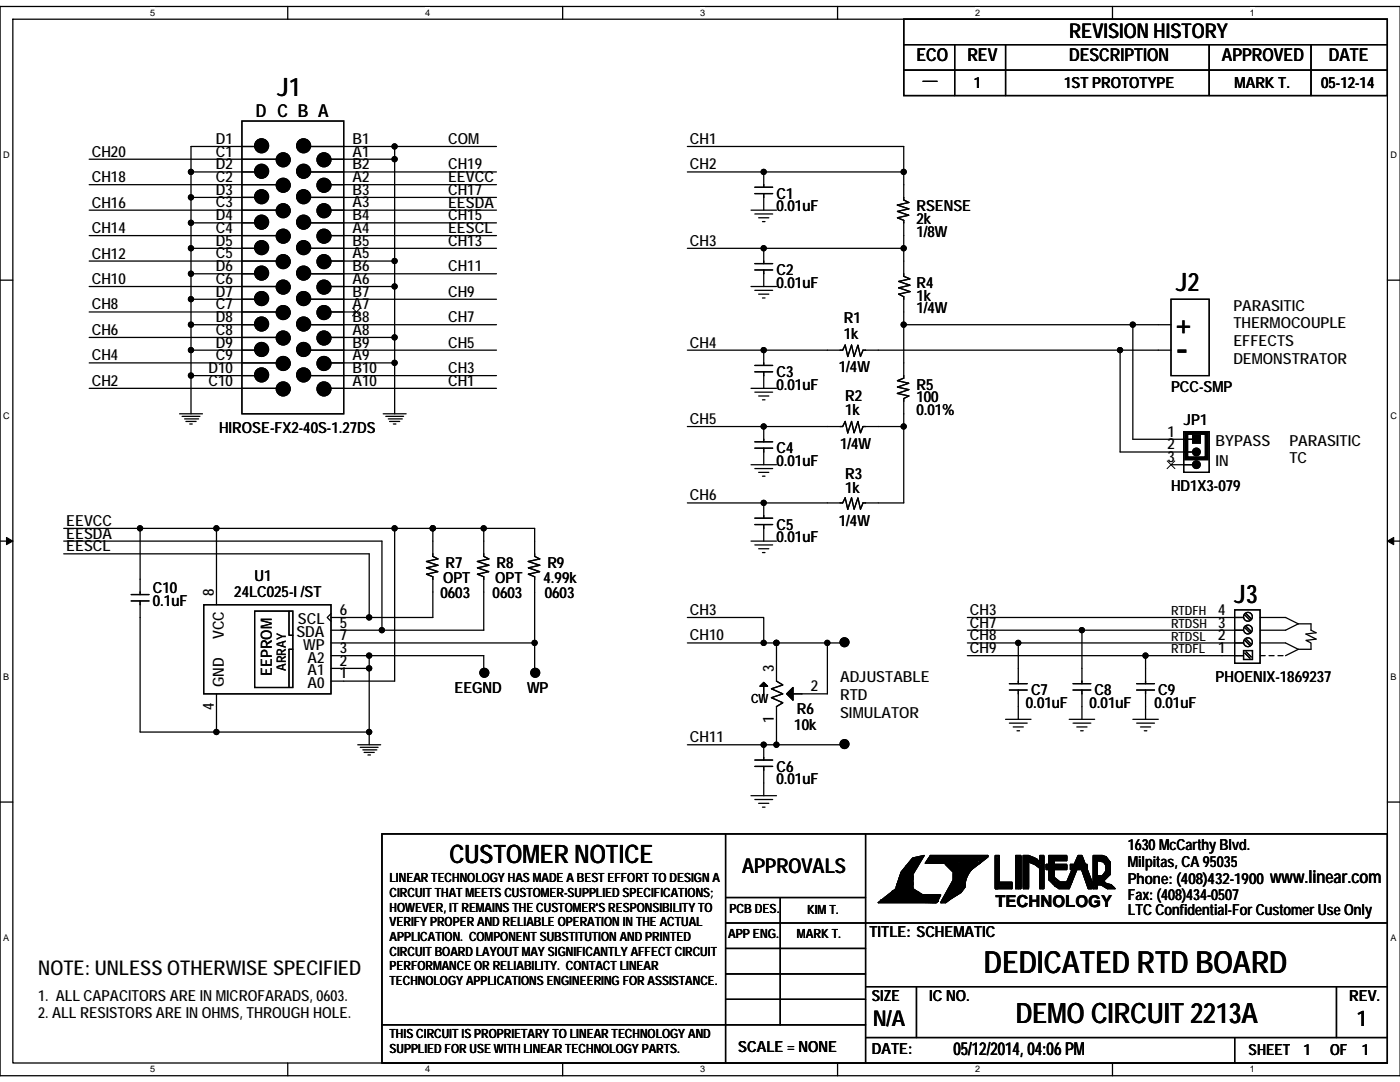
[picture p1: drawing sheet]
<svg xmlns="http://www.w3.org/2000/svg" width="279mm" height="216mm" viewBox="0 0 279 216" stroke-linecap="round" stroke-linejoin="round" font-family="sans-serif">
<path d="M0 1.3h279.4v213.4h-279.4zM2.6 3.8h274.3v208.3h-274.3z" fill="none" stroke="#000" stroke-width=".25"/>
<g fill="#fff">
<path d="M30 1.5h1v2.1h-1z"/>
<path d="M30 212.4h1v2h-1z"/>
</g>
<path d="M57.4 1.3v2.5M57.4 212.1v2.6" fill="none" stroke="#000" stroke-width=".25"/>
<g fill="#fff">
<path d="M84.9 1.5h1v2.1h-1z"/>
<path d="M84.9 212.4h1v2h-1z"/>
</g>
<path d="M112.3 1.3v2.5M112.3 212.1v2.6" fill="none" stroke="#000" stroke-width=".25"/>
<g fill="#fff">
<path d="M139.7 1.5h1v2.1h-1z"/>
<path d="M139.7 212.4h1v2h-1z"/>
</g>
<path d="M167.2 1.3v2.5M167.2 212.1v2.6" fill="none" stroke="#000" stroke-width=".25"/>
<g fill="#fff">
<path d="M194.6 1.5h1v2.1h-1z"/>
<path d="M194.6 212.4h1v2h-1z"/>
</g>
<path d="M222 1.3v2.5M222 212.1v2.6" fill="none" stroke="#000" stroke-width=".25"/>
<g fill="#fff">
<path d="M249.4 1.5h1v2.1h-1z"/>
<path d="M249.4 212.4h1v2h-1z"/>
<path d="M.7 29.9h1.2v2h-1.2z"/>
<path d="M277.5 29.9h1.3v2h-1.3z"/>
<path d="M.7 81.9h1.2v2.1h-1.2z"/>
<path d="M277.5 81.9h1.3v2.1h-1.3z"/>
</g>
<path d="M0 55.9h2.6M276.9 55.9h2.5" fill="none" stroke="#000" stroke-width=".25"/>
<g fill="#fff">
<path d="M.7 134h1.2v2h-1.2z"/>
<path d="M277.5 134h1.2v2h-1.2z"/>
</g>
<path d="M0 108h2.6M276.9 108h2.5" fill="none" stroke="#000" stroke-width=".25"/>
<path d="M1.3 107.2l1.3 .8-1.3 .7zM276.9 108l1.3-.8v1.5z" fill="#000" stroke="#000" stroke-width=".2"/>
<g fill="#fff">
<path d="M.7 186.1h1.2v2h-1.2z"/>
<path d="M277.5 186.1h1.2v2h-1.2z"/>
</g>
<g fill="none" stroke="#000" stroke-width=".25">
<path d="M180.4 3.8h96.5v15.3h-96.5zM180.4 8.9h96.5M180.4 14h96.5M190.5 8.9v10.2M200.7 8.9v10.2M241.3 8.9v10.2M261.6 8.9v10.2M17.8 36.9h37.3M17.8 31.8h37.3M38.1 34.3h12.7M38.1 34.3v5.1M38.1 39.4v5.1"/>
<path d="M48.3 24.2h20.3v58.4h-20.3zM50.8 29.2h-12.7v5.1M50.8 39.4h-12.7M62 34.3h37.1M62 39.4h37.1M62 29.2h16.8M66.1 31.8h12.7M66.1 36.9h33M78.8 29.2h20.3M78.8 31.8v20.3M78.8 29.2v2.6M137.2 34.3h15.2"/>
<path d="M137.2 29.2h43.2v5.1M150.6 38.6h3.6M150.6 37.4h3.6M152.4 34.3v3.1M152.4 38.6v3.3M152.4 34.3h28M180.4 34.3v5.6l1 .5-2.3 .5 2.3 .8-2.3 .5 2.3 .7-2.3 .6 1.3 .5v5.6M17.8 57.2h37.3M17.8 47h37.3M38.1 44.5v5.1M38.1 54.6v5.1M38.1 44.5h12.7"/>
<path d="M38.1 49.6h12.7M38.1 54.6h12.7M38.1 59.7h12.7M38.1 49.6v5M38.1 59.7v5.1M55.1 52.1h-37.3M55.1 41.9h-37.3M62 44.5h37.1M62 54.6h37.1M62 49.6h37.1M62 59.7h37.1M66.1 52.1h12.7"/>
<path d="M66.1 41.9h33M66.1 57.2h12.7M66.1 47h33M78.8 52.1v5.1M78.8 57.2v10.1M137.2 49.6h15.2M149.9 41.9h5.1M149.9 57.2h5.1M150.6 42.7h3.6M150.6 57.9h3.6M150.6 53.9h3.6M150.6 52.6h3.6"/>
<path d="M151.4 43.5h2M151.4 58.7h2M152.2 44.2h.5M152.2 59.5h.5M152.4 49.6v3M152.4 53.9v3.3M152.4 49.6h28M180.4 49.6v5.5l1.2 .5-2.3 .6 2.3 .7-2.3 .5 2.3 .8-2.3 .5 1.1 .5v5.6M233.7 59.7h7.6v15.3h-7.6zM17.8 77.5h37.3M17.8 72.4h37.3M17.8 67.3h37.3"/>
<path d="M38.1 75v7.6M38.1 69.9v5.1M38.1 64.8h12.7M38.1 64.8v5.1h12.7M38.1 75h12.7M55.1 62.3h-37.3M62 75h37.1M62 64.8h37.1M62 69.9h37.1M66.1 72.4h12.7M66.1 62.3h5M66.1 67.3h12.7"/>
<path d="M66.1 77.5h33M78.8 72.4v10.2M78.8 67.3v5.1M137.2 69.9h15.2M149.9 77.5h5.1M150.6 78.3h3.6M150.6 74.2h3.6M150.6 72.9h3.6M151.4 79h2M152.2 79.8h.5M152.4 69.9v3M152.4 74.2v3.3"/>
<path d="M152.4 69.9h15.8l.5-1 .5 2.2 .7-2.2 .6 2.2 .7-2.2 .5 2.2 .5-1.2h51.3M180.4 64.8h45.7M180.4 64.8v10.7l-1.3 .5 2.3 .5-2.3 .7 2.3 .5-2.3 .8 2.3 .5-1 .5v5.6M223.5 69.9v20.3h15.3M223.5 69.9h10.2M226.1 64.8v22.9h12.7M226.1 64.8h7.6M35.8 82.6h4.6M36.3 83.1h3.6M36.9 83.6h2.7M37.1 84.1h2M37.9 84.6h.5"/>
<path d="M76.5 82.6h4.5M77 83.1h3.5M77.5 83.6h2.8M77.7 84.1h2.1M78.5 84.6h.5M137.2 85.1h15.2M149.9 92.7h5.1M150.6 93.5h3.6M150.6 89.4h3.6M150.6 88.2h3.6M151.4 94.3h2M152.2 95h.5"/>
<path d="M152.4 85.1v3.1M152.4 85.1h15.8l.5-1 .5 2.3 .7-2.3 .6 2.3 .7-2.3 .5 2.3 .5-1.3h8.2M152.4 89.4v3.3M180.4 85.1v15.3h-8.2l-.5 1.2-.5-2.3-.7 2.3-.6-2.3-.7 2.3-.5-2.3-.5 1.1h-15.8M233.7 92.7h5.1M236.2 86.1h5.1v8.2h-5.1zM12.7 105.4h15.3v13.2M12.7 108h63.5v17.8M12.7 110.5h61v12.7M26.2 119.9h3.5M26.2 118.6h3.5M28 119.9v26.2h15.2"/>
<path d="M28 105.4h15.2M43.2 105.4h35.6M43.2 105.4v15.3M78.8 105.4v30.5h-12.7M78.8 105.4h7.6M86.4 105.4v5.6l1 .5-2.3 .5 2.3 .8-2.3 .5 2.3 .8-2.3 .5 1.3 .5v8.1h-12.7M86.4 105.4h10.1M96.5 105.4h10.2v5.6l1 .5-2.3 .5 2.3 .8-2.3 .5 2.3 .8-2.3 .5 1.3 .5v13.2M96.5 105.4v5.6l1.1 .5-2.3 .5 2.3 .8-2.3 .5 2.3 .8-2.3 .5 1.2 .5v10.7h-20.3M137.2 100.4h15.2M149.9 108h5.1M150.6 108.7h3.6"/>
<path d="M150.6 104.7h3.6M150.6 103.4h3.6M151.4 109.5h2M152.2 110.3h.5M152.4 100.4v3M152.4 104.7v3.3M40.7 120.7h25.4v17.8h-25.4zM43.2 138.5v7.6M50.8 121.9h7.6v15.3h-7.6zM57.7 121.9v4.9h.7M58.4 129.6h-.7v7.6M66.1 125.8h10.1"/>
<path d="M66.1 133.4h7.6M66.1 128.3h40.6M66.1 130.8h7.6M66.1 122.4l-.8 .8 .8 .8M66.1 123.2h7.6M73.7 133.4v12.7M73.7 130.8h22.8v2.6M73.7 130.8v2.6M96.5 133.4h.1M106.7 128.3v5.1M106.7 133.4h.1M137.2 123.2h15.2v5.1"/>
<path d="M137.2 128.3h15.2M152.4 136.9v1.8M152.4 128.3h2.6M155 128.3h10.1M155 128.3v7.6l1.2 .8-2.3 .7 2.3 1.1-2.3 .7 2.3 1-1.2 .8v7.6M158.3 138.5h1.7M160 138.5h.1M165.1 128.3v10.2h-5.1M165.1 128.3h2.6M167.7 128.3h.1M193.1 130.8h35.5M193.1 125.8h22.8"/>
<path d="M193.1 128.3h10.1v8.1M193.1 123.2h55.1M201.4 137.7h3.6M201.4 136.4h3.6M203.2 137.7v5.8M203.2 128.3h45M214.1 137.7h3.6M214.1 136.4h3.6M215.9 125.8v10.6M215.9 137.7v5.8M215.9 125.8h32.3M226.8 137.7h3.6"/>
<path d="M226.8 136.4h3.6M228.6 130.8v5.6M228.6 137.7v5.8M228.6 130.8h19.6M246.4 121.7h5.1v10.7h-5.1zM248.2 129.8h1.8v1.8h-1.8zM248.4 130.3l1 1M248.4 122.7l1 1M248.4 127.8l1 1M248.4 125.2l1 1.1M248.7 130.1l1 1M248.7 122.4l1 1.1"/>
<path d="M248.7 127.5l1 1M248.7 125l1 1M251.5 128.3h5.1l2.5 1.3M251.5 123.2h5.1l2.5 1.3M251.5 130.8h1M253.3 130.8h1M255 130.8h1.1M259.1 124.5l-2.5 1.3h-5.1M259.1 129.6l-2.5 1.2M259.1 124.5h2.5v1.3l1.1 .5-2.1 .2 2.1 1-2.1 .3 1 .5v1.3h-2.5M43.2 146.1h30.5M71.4 148.6h4.6"/>
<path d="M71.9 149.1h3.6M72.4 149.6h2.8M72.7 150.1h2M73.4 150.6h.5M73.7 146.1v2.5M137.2 148.6h15.2M149.9 158.8h5.1M150.6 159.5h3.6M150.6 152.9h3.6M150.6 151.7h3.6M152.4 152.9v5.9M152.4 148.6v3.1"/>
<path d="M152.4 148.6h15.3M167.7 148.6h.1M200.7 143.5h5.1M201.4 144.3h3.6M202.2 145.1h2M203 145.8h.5M213.4 143.5h5.1M214.1 144.3h3.6M214.9 145.1h2M215.7 145.8h.5M226.1 143.5h5.1M226.8 144.3h3.6"/>
<path d="M227.6 145.1h2M228.4 145.8h.5M0 160h2.6M76.2 166.4h200.7v45.7h-200.7zM144.8 166.4v45.7M144.8 179.1h27.9M151.4 160.3h2M152.2 161.1h.5M155.7 179.1v25.4M172.7 166.4v45.7M178.1 179.1l8.4 .2M178.1 179.3l8.4 .3"/>
<path d="M180.1 175l-.8 2.6-3 2.3 10.4 .2 .5-.8h-3l-2.6-1.7v-2.8l2.1-3.3-2.8 3.3-1 2.8-2.1 1.5M180.4 178.6h1.2M180.4 178.8h1.2M180.6 174.8l-.7 2M180.9 175l-1 2.8-2.1 1.5M180.9 176.8l-.3 .8M180.9 176l-.8 2.1M181.1 177.8l-2 1M181.1 178.1l-2 1M181.1 175v2.8M181.1 174.8v2.8l2.1 1.5M181.1 177.8l2.1 1.5"/>
<path d="M181.9 174.5l2.3-3.5-2.1 .5-2.2 2.8-1.1 3-3.5 2.8h11.7l.7-1.5h-3.5l-2.1-1.3v-2.8l2.3-3.8-2.3 .5-2.2 2.8-1.1 3.1M182.1 174.8v2.8l2.1 1.2M182.4 171.5h1.3v.2h-1.8v.3h1.3v.2h-1.8v.3h1.8v.2h-2.3v.3h2v.2h-2.3v.3h1.8v.5h-2v-.2h1.5v.5h.2h-2.2v.2h2.2v.5h-2.5v-.2h2.5v.7h-2.8v-.2h2.6v.7v-.2h-2.6v.2h2.8v.6v-.3h-3v.3h2.8v.2h-2.8v.3h3v.2h-3.3v.3h3.6v.2h-4.3v.3h5.3v.2h-5.8v.3h9.9v.2h-10.4v.3h10.1h-10.6v.2h10.6v.6v-.3h-11.4v.3h11.2M182.4 172.2l-1.5 1.8M183.2 171.2h.7M183.4 171.2l-.2 .3-1.1 .2-2 2.8M183.4 171.5l-.2 .2-1.1 .3-2 2.8-.8 2.5-3 2.3 10.4 .3 .5-.8h-3l-2.6-1.8v-2.8l2.1-3.3-2.8 3.3M184.9 171.7h11M184.9 172h.8M185.2 171.5h11.2M185.4 172h9.7M185.4 171.2h11"/>
<path d="M185.7 170.7h11.4M185.7 172.2h9.6M185.7 170.7v.3h11.4M185.7 170.7l-1 1.5h3.8l1.8 1.8v1.5l-2.6 4.6h1l3.1-2 .8-1M188.5 178.8h1.8M188.5 179.1h1.3M188.5 172l2.3 1.8M188.7 178.3h2.3M188.7 178.6h2.1M188.7 172.2l2.1 2.1-.3 1.5-1.8 3M189 178.1h2.5M189.3 177.6h2.5"/>
<path d="M189.3 177.8h2.5M189.3 171.7l1.5 1.5M189.5 177.3h2.8M189.5 171.5l1.8 1.5M189.8 177.1h2.5M190 176.3h2.6M190.3 174.3v1.5M190.3 172.5l1 1M190.3 171.7l1.2 2.1M190.3 173.5h3M190.3 176h2M190.5 174.3v1l-2.5 4.8"/>
<path d="M190.5 173.8h2.6M190.5 175h2.3M190.5 175.8h2.1M190.8 174h2.3M190.8 174.3h1.5v2.5l-1 1.5-2.6 1.6h-.5v-.6M190.8 174.8h1.5M190.8 175.3h1.2M190.8 174.5h2.3M191 173.8v1.7l-2.5 4.1M191.8 172.5l-.5 3.8-1.3 1.8M191.8 174v2.3l-1 1.3M191.8 171.5l-.3 3.3"/>
<path d="M192 176.8l-.7 1-2.3 1.8h-.8M192.3 171.5l-.5 1.2-.5 3.9-1.3 1.7M192.6 174.8v2h-2.8M192.6 173.5v2h-2.1M192.8 174v1.3M193.3 171.5l-1.8 1.5-.7-1M193.3 171.7l-1 1M193.3 173.8l-.2 .5M193.3 174l-1 1.8M193.8 172.7h-4l1.2 1.3v1.8l-2.5 4.1M194.3 172.5l-2.3 1.5v2.3M194.3 172.7l-2.3 1.6v2.3l-.7 1-2.3 1.7"/>
<path d="M194.3 171.7l-2 1.3M194.3 171.5l-2.5 1.7M194.6 172.5h-5.9l2.1 2v.5l-2.3 4.3M194.6 172.7l-2.8 2.1v2l-2.3 2h-.5l2-2.5h-.2v-2.3l-1-1h4M195.1 171.7l-3.1 1.8 1.3-1M195.7 172.2a5.3 5.3 0 0 0-3.1 4.8M197.1 170.7v.3M197.1 170.7l-3.3 2.5h-4M197.1 171l-4.5 3.5v2.1h-2.6M198.6 177.3h.6M198.6 171h.8v5.3h2.6v1h-3.4zM198.9 171.2v5.4"/>
<path d="M198.9 171.5v5.3M199.2 171.5v5.6h-.6v-6.4h.8v5.3h2.6v1.1h-3.4M199.2 171.2v5.6h2.5M199.2 176.6h2.5M202.7 170.7h1v6.4h-1zM202.7 171h1v6.3h-1zM203 171.2v5.9M203 171v5.8M203.2 171v6.3M203.5 171v5.8M203.5 171.2v5.9M204.2 170.7h1.1l1.2 .5 1 .8v-1.3h.8v6.4h-.8v-4.1l-1-.8-1.2-.5v5.4h-1.1z"/>
<path d="M204.2 171h1.1l1.2 .5 1 .7v-1.2h.8v6.3h-.8v-4.1l-1-.7-1.2-.5v5.3h-1.1zM204.5 171v5.8h.5v-5.6h1.3v.3h-1.3h2v.2h-2h2.3v.3h-1.3v.2h1.8v-1.2h.2v6.1h-.2v-4.9M204.7 171.5l2.1 .7 1.2 1M204.7 171v5.8M208 171.2v6.1M208 171v6.1M208 173l-1.2-1-2.1-.8v5.9M208.8 172.5h4.1v.7h-4.1zM208.8 172.7h4.1v.8h-4.1zM209.1 173h3.5M209.1 173.2h3.5M209.3 171h2"/>
<path d="M209.3 170.7h3.6v.8h-2.6v3.5l1.3 1h1.3l2.3-5.3h.7l2.1 5.3v1.1h-.8l-1.8-5.1-2 5.1h-2.1l-.7-.5-1.3-1.3zM209.3 171v4.5l1.3 1.3 .7 .5h2.1l2-5.1 1.8 5.1h.8v-1l-2.1-5.3h-.7M209.3 171.2h2M209.3 171h3.6v.7h-2.6v3.6l1.3 1h1.3M209.6 171v4.5h.7h-.2v-4.3M211.1 171h1.5M211.3 171.2h-1.5v4.1l1.8 1.5 1.5-.2 2.3-5.4M211.3 171.2h1.3h-1.5M212.6 171.5h-2.8v4l1.8 1.6 1.5-.3M213.6 172.7h3.3v.8h-3.3v-1h3.3v.7h-3.3M213.9 173h3M213.9 173.2h3"/>
<path d="M213.9 176h-3.8v.3h3.5v.3h-3v.2h2.8M215.2 171h.7v.5h-.7zM215.2 171.2l-2.3 5.4M215.4 171.7l-2.3 5.4M215.4 171l.5 .2-.7 .3v-.3h.7v.5h-1v.3M215.7 171l2.3 5.6M215.7 171.7l2 5.6M215.7 172l1.7 5.3M215.9 171.5l1.8 5.3M215.9 171.7l1.8 5.4M218.7 171.5h-.2v5.3M218.7 171.7v5.4"/>
<path d="M218.7 171.2h1M218.7 171.5h1.5M218.7 171.2h1.5l.8 .8 .3 1.8-1.8 1.7 2 1.3M218.7 171.5v5.3M218.7 171.2h-.2v5.4M218.7 171h1M219 175.8h1M219 174.8h1l.7-1v-1.3l-.5-.8-1.2-.2v5.6h-.8v-6.4h1.8l.7 .3 .8 1v2.3l-1.3 1.2M219 176h1.2l1.1 .8h.7M220.2 171.7l.5 .5M220.2 171.5l.8 .7 .3 1.8M220.2 171.5l.5 .5 .3 2.3"/>
<path d="M220.7 171.2l-.7-.2h-1.8v6.3h.8v-5.6l1.2 .3 .5 .7v1.3l-.7 1h-1M220.7 171.2l.8 1-.2 .5v1.3M220.7 171.5l.6 1M220.7 171.2l.6 1M221 172.7v1.3M221 172.5v1.3M221.3 173l.2-.5-.2 1.8-1.3 1.2h-1M221.3 174l-1.8 1.8 2 1.3M221.3 174l-1.3 1.3h-1M221.5 172v2.5l-1.3 1.3 .5 .5 1.1 .3 .7 .7h-1.5l-1.3-.7h-.7M221.5 172.7v1.3M222.3 177.1h-1.3l-1.3-.8h-.7h1.2l1.1 .8"/>
<path d="M276.9 160h2.5M144.8 184.2h132.1M144.8 189.3h27.9M144.8 194.3h27.9M144.8 199.4h27.9M172.7 196.9h104.2M182.9 196.9v10.1M266.7 196.9v10.1M76.2 204.5h96.5M172.7 207h104.2M246.4 207v5.1"/>
<circle cx="249.1" cy="123.1" r=".88"/>
<circle cx="249.1" cy="125.6" r=".88"/>
<circle cx="249.1" cy="128.2" r=".88"/>
</g>
<g fill="#000" stroke="#000" stroke-width=".25">
<path d="M238 86.9v1.5h1.5v-1.5z" fill-rule="evenodd"/>
<path d="M238 86.9v1.5h1.5v-1.5z" fill-rule="evenodd"/>
<path d="M151.7 136.9l.7-.7 .8 .7z" fill-rule="evenodd"/>
<path d="M151.7 136.9l.7-.7 .8 .7z" fill-rule="evenodd"/>
<path d="M158.3 137.2v2.5l-1.3-1.2z" fill-rule="evenodd"/>
<path d="M158.3 137.2v2.5l-1.3-1.2z" fill-rule="evenodd"/>
<circle cx="38.1" cy="39.4" r=".5"/>
<circle cx="38.1" cy="34.3" r=".5"/>
<circle cx="52.2" cy="34.2" r="1.39"/>
<circle cx="52.2" cy="29.1" r="1.39"/>
<circle cx="52.2" cy="39.3" r="1.39"/>
<circle cx="56.5" cy="31.9" r="1.39"/>
<circle cx="56.5" cy="37" r="1.39"/>
<circle cx="60.6" cy="29.1" r="1.39"/>
<circle cx="60.6" cy="34.2" r="1.39"/>
<circle cx="60.6" cy="39.3" r="1.39"/>
<circle cx="64.7" cy="31.9" r="1.39"/>
<circle cx="64.7" cy="37" r="1.39"/>
<circle cx="78.7" cy="29.2" r=".5"/>
<circle cx="78.7" cy="31.8" r=".5"/>
<circle cx="152.4" cy="34.3" r=".5"/>
<circle cx="180.3" cy="34.3" r=".5"/>
<circle cx="38.1" cy="54.6" r=".5"/>
<circle cx="38.1" cy="49.5" r=".5"/>
<circle cx="38.1" cy="44.5" r=".5"/>
<circle cx="38.1" cy="59.7" r=".5"/>
<circle cx="52.2" cy="44.3" r="1.39"/>
<circle cx="52.2" cy="59.6" r="1.39"/>
<circle cx="52.2" cy="54.5" r="1.39"/>
<circle cx="52.2" cy="49.4" r="1.39"/>
<circle cx="56.5" cy="42" r="1.39"/>
<circle cx="56.5" cy="47.1" r="1.39"/>
<circle cx="56.5" cy="52.2" r="1.39"/>
<circle cx="56.5" cy="57.3" r="1.39"/>
<circle cx="60.6" cy="59.6" r="1.39"/>
<circle cx="60.6" cy="44.3" r="1.39"/>
<circle cx="60.6" cy="54.5" r="1.39"/>
<circle cx="60.6" cy="49.4" r="1.39"/>
<circle cx="64.7" cy="52.2" r="1.39"/>
<circle cx="64.7" cy="47.1" r="1.39"/>
<circle cx="64.7" cy="42" r="1.39"/>
<circle cx="64.7" cy="57.3" r="1.39"/>
<circle cx="78.7" cy="52.1" r=".5"/>
<circle cx="78.7" cy="57.2" r=".5"/>
<circle cx="152.4" cy="49.5" r=".5"/>
<circle cx="180.3" cy="49.5" r=".5"/>
<circle cx="38.1" cy="74.9" r=".5"/>
<circle cx="38.1" cy="64.8" r=".5"/>
<circle cx="38.1" cy="69.9" r=".5"/>
<circle cx="52.2" cy="64.7" r="1.39"/>
<circle cx="52.2" cy="69.7" r="1.39"/>
<circle cx="52.2" cy="74.8" r="1.39"/>
<circle cx="56.5" cy="72.5" r="1.39"/>
<circle cx="56.5" cy="77.6" r="1.39"/>
<circle cx="56.5" cy="62.4" r="1.39"/>
<circle cx="56.5" cy="67.4" r="1.39"/>
<circle cx="60.6" cy="64.7" r="1.39"/>
<circle cx="60.6" cy="69.7" r="1.39"/>
<circle cx="60.6" cy="74.8" r="1.39"/>
<circle cx="64.7" cy="77.6" r="1.39"/>
<circle cx="64.7" cy="62.4" r="1.39"/>
<circle cx="64.7" cy="72.5" r="1.39"/>
<circle cx="64.7" cy="67.4" r="1.39"/>
<circle cx="78.7" cy="72.4" r=".5"/>
<circle cx="78.7" cy="67.3" r=".5"/>
<circle cx="152.4" cy="69.9" r=".5"/>
<circle cx="180.3" cy="64.8" r=".5"/>
<circle cx="223.5" cy="69.9" r=".5"/>
<circle cx="226.1" cy="64.8" r=".5"/>
<circle cx="152.4" cy="85.1" r=".5"/>
<circle cx="180.3" cy="85.1" r=".5"/>
<circle cx="238.8" cy="92.7" r=".76"/>
<circle cx="238.8" cy="90.2" r=".76"/>
<circle cx="27.9" cy="105.4" r=".5"/>
<circle cx="43.2" cy="105.4" r=".5"/>
<circle cx="78.7" cy="105.4" r=".5"/>
<circle cx="86.4" cy="105.4" r=".5"/>
<circle cx="96.5" cy="105.4" r=".5"/>
<circle cx="152.4" cy="100.3" r=".5"/>
<circle cx="73.7" cy="123.2" r=".5"/>
<circle cx="73.7" cy="130.8" r=".5"/>
<circle cx="73.7" cy="133.4" r=".5"/>
<circle cx="76.2" cy="125.7" r=".5"/>
<circle cx="96.7" cy="134.2" r=".88"/>
<circle cx="106.7" cy="128.3" r=".5"/>
<circle cx="106.8" cy="134.2" r=".88"/>
<circle cx="152.4" cy="128.3" r=".5"/>
<circle cx="154.9" cy="128.3" r=".5"/>
<circle cx="165.1" cy="128.3" r=".5"/>
<circle cx="168.5" cy="128.2" r=".88"/>
<circle cx="203.2" cy="128.3" r=".5"/>
<circle cx="215.9" cy="125.7" r=".5"/>
<circle cx="228.6" cy="130.8" r=".5"/>
<circle cx="43.2" cy="146.1" r=".5"/>
<circle cx="73.7" cy="146.1" r=".5"/>
<circle cx="152.4" cy="148.6" r=".5"/>
<circle cx="154.9" cy="148.6" r=".5"/>
<circle cx="168.5" cy="148.5" r=".88"/>
</g>
<path d="M70.4 61.5l1.5 1.5M71.9 61.5l-1.5 1.5M232.9 92l1.6 1.5M234.5 92l-1.6 1.5" fill="none" stroke="#000" stroke-width=".2"/>
<path d="M236.7 86.4h4.1v5.1h-4.1z" fill="none" stroke="#000" stroke-width=".76"/>
<text font-size="7.1" x="234.7" y="72">-</text>
<text font-size="6.1" x="196.4" y="194.2">DEDICATED RTD BOARD</text>
<text font-size="5.6" x="202.7" y="204.1">DEMO CIRCUIT 2213A</text>
<g font-size="5.1">
<text x="55.4" y="19.2">J1</text>
<text x="234.7" y="58.1">J2</text>
<text x="234.7" y="66.5">+</text>
<text x="246.4" y="120.3">J3</text>
<text x="89.7" y="172.1">CUSTOMER NOTICE</text>
</g>
<g font-size="4.3">
<text x="174.3" y="204.7">N/A</text>
<text x="270.8" y="204.7">1</text>
</g>
<g font-size="4.1">
<text x="213.4" y="7.6">REVISION HISTORY</text>
<text x="148.1" y="174.2">APPROVALS</text>
<text x="7.6" y="194.5">NOTE: UNLESS OTHERWISE SPECIFIED</text>
</g>
<g font-size="3.6">
<text x="182.9" y="12.2">ECO</text>
<text x="193.1" y="12.2">REV</text>
<text x="213.4" y="12.2">DESCRIPTION</text>
<text x="243.9" y="12.2">APPROVED</text>
<text x="265.2" y="12.2">DATE</text>
<text x="51.1" y="23.3">D C B A</text>
<text x="253.5" y="176.3">www.linear.com</text>
<text x="190.3" y="210.5">05/12/2014, 04:06 PM</text>
</g>
<text font-size="3.3" x="198.6" y="180.9">TECHNOLOGY</text>
<g font-size="3">
<text x="184.2" y="16">__</text>
<text x="194.3" y="17.5">1</text>
<text x="212.4" y="17.5">1ST PROTOTYPE</text>
<text x="246.4" y="17.5">MARK T.</text>
<text x="263.7" y="17.5">05-12-14</text>
<text x="43.1" y="28.7">D1</text>
<text x="70.4" y="28.7">B1</text>
<text x="89.4" y="28.7">COM</text>
<text x="137.7" y="28.7">CH1</text>
<text x="18.3" y="31.3">CH20</text>
<text x="43.1" y="33.8">D2</text>
<text x="43.1" y="31.2">C1</text>
<text x="70.4" y="31.2">A1</text>
<text x="70.4" y="33.8">B2</text>
<text x="89.4" y="33.8">CH19</text>
<text x="137.7" y="33.8">CH2</text>
<text x="18.3" y="41.4">CH16</text>
<text x="18.3" y="36.3">CH18</text>
<text x="43.1" y="36.3">C2</text>
<text x="43.1" y="38.9">D3</text>
<text x="43.1" y="41.4">C3</text>
<text x="70.4" y="36.3">A2</text>
<text x="70.4" y="38.9">B3</text>
<text x="70.4" y="41.4">A3</text>
<text x="89.4" y="38.9">CH17</text>
<text x="89.4" y="36.3">EEVCC</text>
<text x="89.4" y="41.4">EESDA</text>
<text x="155" y="39.6">C1</text>
<text x="18.3" y="46.5">CH14</text>
<text x="43.1" y="43.9">D4</text>
<text x="43.1" y="46.5">C4</text>
<text x="70.4" y="43.9">B4</text>
<text x="70.4" y="46.5">A4</text>
<text x="89.4" y="44">CH15</text>
<text x="89.4" y="46.5">EESCL</text>
<text x="155" y="42.2">0.01uF</text>
<text x="182.9" y="42.2">RSENSE</text>
<text x="182.9" y="44.7">2k</text>
<text x="182.9" y="47.3">1/8W</text>
<text x="18.3" y="51.6">CH12</text>
<text x="43.1" y="49">D5</text>
<text x="43.1" y="51.6">C5</text>
<text x="70.4" y="49">B5</text>
<text x="70.4" y="51.6">A5</text>
<text x="89.4" y="49">CH13</text>
<text x="137.7" y="49">CH3</text>
<text x="18.3" y="56.7">CH10</text>
<text x="43.1" y="54.1">D6</text>
<text x="43.1" y="56.6">C6</text>
<text x="43.1" y="59.2">D7</text>
<text x="70.4" y="54.1">B6</text>
<text x="70.4" y="56.6">A6</text>
<text x="70.4" y="59.2">B7</text>
<text x="89.4" y="54.1">CH11</text>
<text x="89.4" y="59.2">CH9</text>
<text x="155" y="54.9">C2</text>
<text x="155" y="57.4">0.01uF</text>
<text x="182.9" y="57.4">R4</text>
<text x="182.9" y="60">1k</text>
<text x="18.3" y="61.7">CH8</text>
<text x="43.1" y="61.7">C7</text>
<text x="43.1" y="64.3">D8</text>
<text x="70.4" y="61.7">A7</text>
<text x="70.4" y="64.3">B8</text>
<text x="89.4" y="64.3">CH7</text>
<text x="168.4" y="64.5">R1</text>
<text x="182.9" y="62.5">1/4W</text>
<text x="246.1" y="62">PARASITIC</text>
<text x="246.1" y="65.5">THERMOCOUPLE</text>
<text x="18.3" y="71.9">CH4</text>
<text x="18.3" y="66.8">CH6</text>
<text x="43.1" y="66.8">C8</text>
<text x="43.1" y="69.3">D9</text>
<text x="43.1" y="71.9">C9</text>
<text x="70.4" y="66.8">A8</text>
<text x="70.4" y="69.3">B9</text>
<text x="70.4" y="71.9">A9</text>
<text x="89.4" y="69.4">CH5</text>
<text x="137.7" y="69.4">CH4</text>
<text x="168.4" y="67.6">1k</text>
<text x="246.1" y="69">EFFECTS</text>
<text x="18.3" y="77">CH2</text>
<text x="41.6" y="74.4">D10</text>
<text x="41.6" y="77">C10</text>
<text x="70.4" y="74.4">B10</text>
<text x="70.4" y="77">A10</text>
<text x="89.4" y="77">CH1</text>
<text x="89.4" y="74.4">CH3</text>
<text x="155" y="75.2">C3</text>
<text x="155" y="77.7">0.01uF</text>
<text x="167.4" y="74.2">1/4W</text>
<text x="182.9" y="77.7">R5</text>
<text x="246.1" y="72.5">DEMONSTRATOR</text>
<text x="168.7" y="80">R2</text>
<text x="168.7" y="82.8">1k</text>
<text x="182.9" y="80.3">100</text>
<text x="182.9" y="82.8">0.01%</text>
<text x="233.7" y="78.3">PCC-SMP</text>
<text x="43.7" y="86.4">HIROSE-FX2-40S-1.27DS</text>
<text x="137.7" y="84.6">CH5</text>
<text x="167.7" y="89.7">1/4W</text>
<text x="233" y="87.1">1</text>
<text x="233" y="89.7">2</text>
<text x="236.2" y="84.9">JP1</text>
<text x="242.6" y="88.9">BYPASS</text>
<text x="257.3" y="88.9">PARASITIC</text>
<text x="155" y="90.4">C4</text>
<text x="155" y="93">0.01uF</text>
<text x="168.7" y="95.5">R3</text>
<text x="233" y="92.2">3</text>
<text x="242.6" y="93">IN</text>
<text x="257.3" y="92.4">TC</text>
<text x="137.7" y="99.8">CH6</text>
<text x="168.7" y="98.3">1k</text>
<text x="233.7" y="98.1">HD1X3-079</text>
<text x="13.2" y="107.5">EESDA</text>
<text x="13.2" y="104.9">EEVCC</text>
<text x="155" y="105.7">C5</text>
<text x="167.4" y="104.9">1/4W</text>
<text x="13.2" y="110">EESCL</text>
<text x="88.9" y="113.3">R7</text>
<text x="99.1" y="113.3">R8</text>
<text x="109.2" y="113.3">R9</text>
<text x="155" y="108.2">0.01uF</text>
<text x="30.5" y="118.4">C10</text>
<text x="42.7" y="118.9" transform="rotate(-90 42.7 118.9)">8</text>
<text x="46.8" y="119.1">24LC025-I /ST</text>
<text x="50.8" y="115.8">U1</text>
<text x="87.9" y="119.4">0603</text>
<text x="88.4" y="116.4">OPT</text>
<text x="98.3" y="119.4">0603</text>
<text x="98.8" y="116.4">OPT</text>
<text x="108.5" y="116.4">4.99k</text>
<text x="108.7" y="119.4">0603</text>
<text x="30.5" y="120.9">0.1uF</text>
<text x="59.5" y="124.6">SCL</text>
<text x="67.8" y="122.7">6</text>
<text x="67.8" y="125.2">5</text>
<text x="137.7" y="122.7">CH3</text>
<text x="193.6" y="122.7">CH3</text>
<text x="193.6" y="125.2">CH7</text>
<text x="243.1" y="125.2">3</text>
<text x="243.1" y="122.7">4</text>
<text x="44.7" y="127.6" transform="rotate(-90 44.7 127.6)">VCC</text>
<text x="59.2" y="127.1">SDA</text>
<text x="60.5" y="129.7">WP</text>
<text x="67.8" y="127.8">7</text>
<text x="67.8" y="130.3">3</text>
<text x="137.7" y="127.8">CH10</text>
<text x="193.6" y="130.3">CH9</text>
<text x="193.6" y="127.8">CH8</text>
<text x="243.1" y="130.3">1</text>
<text x="243.1" y="127.8">2</text>
<text x="44.7" y="137.2" transform="rotate(-90 44.7 137.2)">GND</text>
<text x="54.2" y="134.9" transform="rotate(-90 54.2 134.9)">EEPROM</text>
<text x="61.4" y="137.3">A0</text>
<text x="61.4" y="134.8">A1</text>
<text x="61.4" y="132.2">A2</text>
<text x="67.8" y="135.4">1</text>
<text x="67.8" y="132.8">2</text>
<text x="154.4" y="134.1" transform="rotate(-90 154.4 134.1)">3</text>
<text x="161.8" y="137.9">2</text>
<text x="167.7" y="136.2">ADJUSTABLE</text>
<text x="242.6" y="136.2">PHOENIX-1869237</text>
<text x="42.7" y="141.7" transform="rotate(-90 42.7 141.7)">4</text>
<text x="90.7" y="138.2">EEGND</text>
<text x="105.2" y="138.2">WP</text>
<text x="159" y="142.5">R6</text>
<text x="167.7" y="139.7">RTD</text>
<text x="167.7" y="143.2">SIMULATOR</text>
<text x="204.7" y="141.2">0.01uF</text>
<text x="205.8" y="138.7">C7</text>
<text x="217.4" y="141.2">0.01uF</text>
<text x="218.5" y="138.7">C8</text>
<text x="230.4" y="141.2">0.01uF</text>
<text x="231.2" y="138.7">C9</text>
<text x="137.7" y="148.1">CH11</text>
<text x="154.4" y="144.3" transform="rotate(-90 154.4 144.3)">1</text>
<text x="158.5" y="145.6">10k</text>
<text x="155" y="153.9">C6</text>
<text x="155" y="156.5">0.01uF</text>
<text x="225.1" y="173">Milpitas, CA 95035</text>
<text x="225.1" y="169.7">1630 McCarthy Blvd.</text>
<text x="225.1" y="179.6">Fax: (408)434-0507</text>
<text x="225.1" y="176.3">Phone: (408)432-1900</text>
<text x="225.1" y="182.6">LTC Confidential-For Customer Use Only</text>
<text x="173.5" y="187">TITLE: SCHEMATIC</text>
<text x="7.6" y="199.7">1. ALL CAPACITORS ARE IN MICROFARADS, 0603.</text>
<text x="7.6" y="203.2">2. ALL RESISTORS ARE IN OHMS, THROUGH HOLE.</text>
<text x="174" y="199.7">SIZE</text>
<text x="185.4" y="199.7">IC NO.</text>
<text x="269.3" y="199.7">REV.</text>
<text x="147.3" y="209.8">SCALE = NONE</text>
<text x="174" y="210.3">DATE:</text>
<text x="249.2" y="210.6">SHEET</text>
<text x="260.1" y="210.6">1</text>
<text x="265.5" y="210.6">OF</text>
<text x="271.8" y="210.6">1</text>
</g>
<g font-size="2.5">
<text x="233.7" y="122.7">RTDFH</text>
<text x="233.7" y="125.3">RTDSH</text>
<text x="233.7" y="130.4">RTDFL</text>
<text x="233.7" y="127.8">RTDSL</text>
<text x="57" y="133.9" transform="rotate(-90 57 133.9)">ARRAY</text>
<text x="149.9" y="140.3">CW</text>
<text x="77.7" y="176.1">LINEAR TECHNOLOGY HAS MADE A BEST EFFORT TO DESIGN A</text>
<text x="77.7" y="179">CIRCUIT THAT MEETS CUSTOMER-SUPPLIED SPECIFICATIONS;</text>
<text x="77.7" y="181.9">HOWEVER, IT REMAINS THE CUSTOMER'S RESPONSIBILITY TO</text>
<text x="77.7" y="184.8">VERIFY PROPER AND RELIABLE OPERATION IN THE ACTUAL</text>
<text x="145.6" y="182.2">PCB DES.</text>
<text x="161.1" y="182.4">KIM T.</text>
<text x="77.7" y="187.8">APPLICATION. COMPONENT SUBSTITUTION AND PRINTED</text>
<text x="77.7" y="190.7">CIRCUIT BOARD LAYOUT MAY SIGNIFICANTLY AFFECT CIRCUIT</text>
<text x="145.3" y="187.3">APP ENG.</text>
<text x="159" y="187.3">MARK T.</text>
<text x="77.7" y="193.6">PERFORMANCE OR RELIABILITY. CONTACT LINEAR</text>
<text x="77.7" y="196.5">TECHNOLOGY APPLICATIONS ENGINEERING FOR ASSISTANCE.</text>
<text x="77.7" y="207.1">THIS CIRCUIT IS PROPRIETARY TO LINEAR TECHNOLOGY AND</text>
<text x="77.7" y="210.1">SUPPLIED FOR USE WITH LINEAR TECHNOLOGY PARTS.</text>
</g>
<g font-size="1.8">
<text x="30" y="3.2">5</text>
<text x="84.9" y="3.2">4</text>
<text x="139.7" y="3.2">3</text>
<text x="194.6" y="3.2">2</text>
<text x="249.4" y="3.2">1</text>
<text x=".7" y="31.5">D</text>
<text x="277.5" y="31.5">D</text>
<text x=".7" y="83.6">C</text>
<text x="277.5" y="83.6">C</text>
<text x=".7" y="135.6">B</text>
<text x="277.5" y="135.6">B</text>
<text x=".7" y="187.7">A</text>
<text x="277.5" y="187.7">A</text>
<text x="30" y="214">5</text>
<text x="84.9" y="214">4</text>
<text x="139.7" y="214">3</text>
<text x="194.6" y="214">2</text>
<text x="249.4" y="214">1</text>
</g>
</svg>
